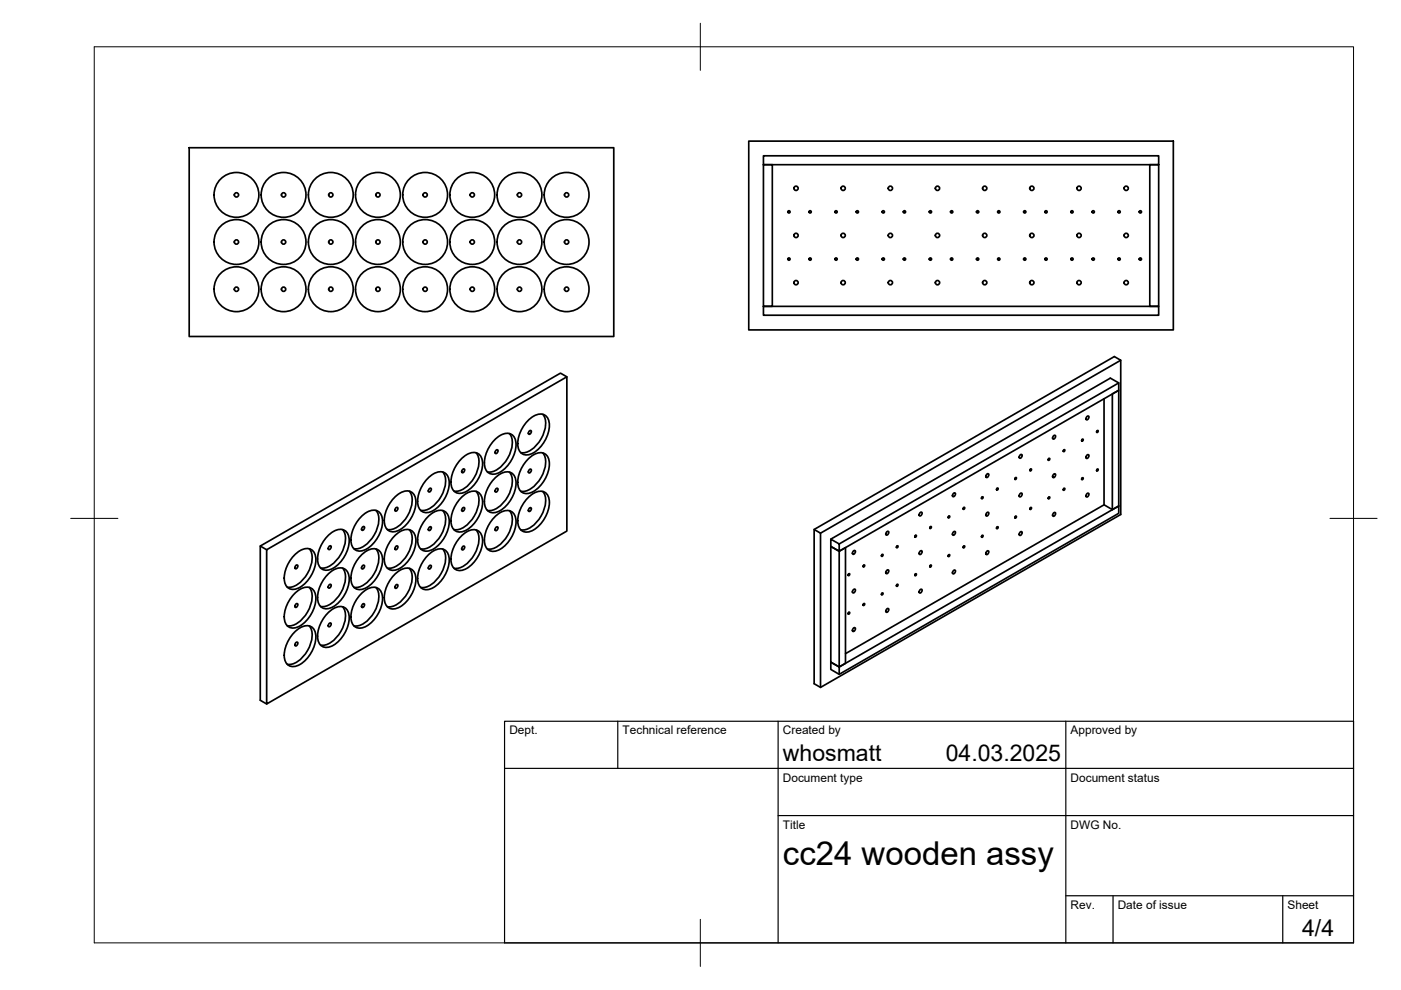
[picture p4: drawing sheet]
<svg xmlns="http://www.w3.org/2000/svg" width="297mm" height="210mm" viewBox="0 0 297 210" stroke-linecap="round" stroke-linejoin="round" font-family="sans-serif">
<!-- layer: Visible -->
<g fill="none" stroke="#000" stroke-width=".36">
<path d="M40.1 31.3h90v40h-90zM158.7 29.9h90.1v40h-90.1zM161.9 34.9h1.8v30.1h-1.8zM161.9 33h83.8v1.9h-83.8zM243.8 34.9h1.9v30.1h-1.9zM120.2 79.9l-1.4-.8-63.6 36.7 1.3 .8M161.9 65h83.8v1.8h-83.8zM237.6 76.4v32.7l-63.6 36.6-1.4-.7v-32.7l63.7-36.7 1.3 .8-63.6 36.6M97.8 97.3a3.1 3.1 0 0 1 3.5-1.1 3.2 3.2 0 0 1 .8 3.6 6.6 6.6 0 0 1-4.4 4.8 1.99 1.99 0 0 1-2.1-2.4 7.4 7.4 0 0 1 2.2-4.9zM98 99.6l.4-.2 .1 .2-.1 .5-.4 .1-.1-.2zM100.9 96a4.7 4.7 0 0 1-.3 5.2 4.7 4.7 0 0 1-4.3 2.9M104.9 93.2a3.1 3.1 0 0 1 3.5-1.1 3.2 3.2 0 0 1 .8 3.6 6.6 6.6 0 0 1-4.5 4.8 1.99 1.99 0 0 1-2-2.4 7.4 7.4 0 0 1 2.2-4.9z"/>
<path d="M105.1 95.5l.3-.2 .2 .3-.2 .4-.3 .2-.2-.3zM108 91.9a4.7 4.7 0 0 1-.4 5.2 4.7 4.7 0 0 1-4.3 2.9M112 89.2a3.1 3.1 0 0 1 3.5-1.2 3.2 3.2 0 0 1 .8 3.7 6.6 6.6 0 0 1-4.5 4.8 1.99 1.99 0 0 1-2-2.4 7.4 7.4 0 0 1 2.2-4.9zM112 97.3a3.1 3.1 0 0 1 3.5-1.1 3.2 3.2 0 0 1 .8 3.7 6.6 6.6 0 0 1-4.5 4.7 1.99 1.99 0 0 1-2-2.4 7.4 7.4 0 0 1 2.2-4.9zM112.2 99.6l.3-.1 .2 .2-.2 .4-.3 .2-.2-.2zM112.2 91.4l.3-.1 .2 .2-.2 .4-.3 .2-.2-.2zM115.1 87.8a4.7 4.7 0 0 1-.4 5.2 4.7 4.7 0 0 1-4.3 3M115.1 96a4.7 4.7 0 0 1-.4 5.2 4.7 4.7 0 0 1-4.3 3M216.2 96.5l.4-.2 .1 .3-.1 .4-.4 .2-.1-.3zM218.5 99.5l-.1 .2M218.5 99.4l.2 .1-.3 .3zM222.4 97.2l-.2 .2"/>
<path d="M222.4 97.2l.2 .1-.3 .3zM223.3 92.5l.4-.2 .1 .2-.1 .4-.4 .2-.1-.2zM225.6 95.4l-.2 .2M225.6 95.4h.2l-.3 .4zM229.5 93.1l-.2 .3M229.5 93.1l.2 .1-.3 .3zM230.4 96.6l.3-.2 .2 .2-.2 .4-.3 .2-.2-.2zM230.4 88.4l.3-.2 .2 .2-.2 .4-.3 .2-.2-.2zM232.6 91.3l-.1 .2M232.6 99.5l-.1 .2M232.7 91.3l.1 .1-.2 .3zM232.7 99.5l.1 .1-.2 .3z"/>
<path d="M234.1 84.5v22.5l1.7 1 1.4-.7v-24.5l-1.4 .7v24.5M237.2 81.2v1.6l-59.3 34.1 1.4-.8v24.5l-1.4 .8-1.8-1v-24.5l1.8 1v24.5l59.3-34.1v1.5l-59.3 34.2-1.8-1.1v-1.5l1.8 1v1.6M55.2 115.8v32.7l1.3 .8M56.5 116.6l63.7-36.7v32.7l-63.7 36.7zM62.4 117.7a3.1 3.1 0 0 1 3.6-1.2 3.2 3.2 0 0 1 .8 3.7 6.6 6.6 0 0 1-4.5 4.8 1.99 1.99 0 0 1-2-2.4 7.4 7.4 0 0 1 2.1-4.9zM62.7 120l.3-.2 .2 .2-.2 .4-.3 .2-.2-.2zM65.6 116.3a4.7 4.7 0 0 1-.4 5.3 4.7 4.7 0 0 1-4.3 2.9M69.5 113.6a3.1 3.1 0 0 1 3.6-1.1 3.2 3.2 0 0 1 .7 3.6 6.6 6.6 0 0 1-4.4 4.8 1.99 1.99 0 0 1-2.1-2.4 7.4 7.4 0 0 1 2.2-4.9zM69.7 115.9l.4-.2 .1 .2-.1 .5-.4 .1-.1-.2zM72.6 112.3a4.7 4.7 0 0 1-.3 5.2 4.7 4.7 0 0 1-4.3 2.9M76.6 117.7a3.1 3.1 0 0 1 3.5-1.1 3.2 3.2 0 0 1 .8 3.6 6.6 6.6 0 0 1-4.5 4.8 1.99 1.99 0 0 1-2-2.4 7.4 7.4 0 0 1 2.2-4.9zM76.6 109.5a3.1 3.1 0 0 1 3.5-1.1 3.2 3.2 0 0 1 .8 3.6 6.6 6.6 0 0 1-4.5 4.8 1.99 1.99 0 0 1-2-2.4 7.4 7.4 0 0 1 2.2-4.9z"/>
<path d="M76.8 111.8l.3-.2 .2 .3-.2 .4-.3 .2-.2-.3zM79.7 116.4a4.7 4.7 0 0 1-.4 5.2 4.7 4.7 0 0 1-4.3 2.9M79.7 108.2a4.7 4.7 0 0 1-.4 5.2 4.7 4.7 0 0 1-4.3 2.9M83.7 113.6a3.1 3.1 0 0 1 3.5-1.1 3.2 3.2 0 0 1 .8 3.6 6.6 6.6 0 0 1-4.5 4.8 1.99 1.99 0 0 1-2-2.4 7.4 7.4 0 0 1 2.2-4.9zM83.7 105.5a3.1 3.1 0 0 1 3.5-1.2 3.2 3.2 0 0 1 .8 3.7 6.6 6.6 0 0 1-4.5 4.8 1.99 1.99 0 0 1-2-2.4 7.4 7.4 0 0 1 2.2-4.9zM83.9 107.7l.3-.1 .2 .2-.2 .4-.3 .2-.2-.2zM83.9 115.9l.3-.2 .2 .3-.2 .4-.3 .2-.2-.3zM86.8 112.3a4.7 4.7 0 0 1-.4 5.2 4.7 4.7 0 0 1-4.3 2.9M86.8 104.1a4.7 4.7 0 0 1-.4 5.2 4.7 4.7 0 0 1-4.3 3M90.7 109.6a3.1 3.1 0 0 1 3.6-1.2 3.2 3.2 0 0 1 .7 3.7 6.6 6.6 0 0 1-4.4 4.8 1.99 1.99 0 0 1-2.1-2.4 7.4 7.4 0 0 1 2.2-4.9zM90.7 101.4a3.1 3.1 0 0 1 3.6-1.2 3.2 3.2 0 0 1 .7 3.7 6.6 6.6 0 0 1-4.4 4.8 1.99 1.99 0 0 1-2.1-2.4 7.4 7.4 0 0 1 2.2-4.9zM90.7 117.7a3.1 3.1 0 0 1 3.6-1.1 3.2 3.2 0 0 1 .7 3.6 6.6 6.6 0 0 1-4.4 4.8 1.99 1.99 0 0 1-2.1-2.4 7.4 7.4 0 0 1 2.2-4.9z"/>
<path d="M91 103.7l.3-.2 .2 .2-.2 .4-.3 .2-.2-.2zM91 111.9l.3-.2 .2 .2-.2 .4-.3 .2-.2-.2zM93.9 108.2a4.7 4.7 0 0 1-.4 5.2 4.7 4.7 0 0 1-4.3 3M93.9 100.1a4.7 4.7 0 0 1-.4 5.2 4.7 4.7 0 0 1-4.3 2.9M93.9 116.4a4.7 4.7 0 0 1-.4 5.2 4.7 4.7 0 0 1-4.3 2.9M97.8 113.7a3.1 3.1 0 0 1 3.5-1.2 3.2 3.2 0 0 1 .8 3.7 6.6 6.6 0 0 1-4.4 4.8 1.99 1.99 0 0 1-2.1-2.4 7.4 7.4 0 0 1 2.2-4.9zM97.8 105.5a3.1 3.1 0 0 1 3.5-1.2 3.2 3.2 0 0 1 .8 3.7 6.6 6.6 0 0 1-4.4 4.8 1.99 1.99 0 0 1-2.1-2.4 7.4 7.4 0 0 1 2.2-4.9zM98 107.8l.4-.2 .1 .2-.1 .4-.4 .2-.1-.2zM98 116l.4-.2 .1 .2-.1 .4-.4 .2-.1-.2zM100.9 112.3a4.7 4.7 0 0 1-.3 5.3 4.7 4.7 0 0 1-4.3 2.9M100.9 104.2a4.7 4.7 0 0 1-.3 5.2 4.7 4.7 0 0 1-4.3 2.9M104.9 109.6a3.1 3.1 0 0 1 3.5-1.1 3.2 3.2 0 0 1 .8 3.6 6.6 6.6 0 0 1-4.5 4.8 1.99 1.99 0 0 1-2-2.4 7.4 7.4 0 0 1 2.2-4.9z"/>
<path d="M104.9 101.4a3.1 3.1 0 0 1 3.5-1.1 3.2 3.2 0 0 1 .8 3.6 6.6 6.6 0 0 1-4.5 4.8 1.99 1.99 0 0 1-2-2.4 7.4 7.4 0 0 1 2.2-4.9zM105.1 103.7l.3-.2 .2 .2-.2 .5-.3 .1-.2-.2zM105.1 111.9l.3-.2 .2 .2-.2 .4-.3 .2-.2-.2zM108 108.3a4.7 4.7 0 0 1-.4 5.2 4.7 4.7 0 0 1-4.3 2.9M108 100.1a4.7 4.7 0 0 1-.4 5.2 4.7 4.7 0 0 1-4.3 2.9M112 105.5a3.1 3.1 0 0 1 3.5-1.1 3.2 3.2 0 0 1 .8 3.6 6.6 6.6 0 0 1-4.5 4.8 1.99 1.99 0 0 1-2-2.4 7.4 7.4 0 0 1 2.2-4.9zM112.2 107.8l.3-.2 .2 .3-.2 .4-.3 .2-.2-.3zM115.1 104.2a4.7 4.7 0 0 1-.4 5.2 4.7 4.7 0 0 1-4.3 2.9M172.6 112.3l1.4 .7v32.7M176.1 114.3l1.8 1v1.6l-1.8-1zM176.1 114.3l59.3-34.1 1.8 1-59.3 34.1M180.9 116.9l.3-.2 .2 .2-.2 .4-.3 .2-.2-.2z"/>
<path d="M183.1 119.8l-.1 .2M183.2 119.8l.1 .1-.3 .3zM187 117.6l-.1 .2M187.1 117.6l.1 .1-.3 .3zM188 112.8l.3-.2 .1 .3-.1 .4-.3 .2-.2-.3zM190.2 115.8l-.1 .2M190.2 115.7l.2 .1-.3 .3zM194.1 113.5l-.1 .2M194.1 113.5l.2 .1-.3 .3zM195 116.9l.4-.2 .1 .3-.1 .4-.4 .2-.1-.3zM195 108.8l.4-.2 .1 .2-.1 .4-.4 .2-.1-.2zM197.3 111.7l-.2 .2"/>
<path d="M197.3 119.9l-.2 .2M197.3 119.8l.2 .1-.3 .3zM197.3 111.7h.2l-.3 .4zM201.2 109.4l-.2 .3M201.2 117.6l-.2 .2M201.2 117.6l.2 .1-.3 .3zM201.2 109.4l.2 .1-.3 .3zM202.1 104.7l.3-.2 .2 .2-.2 .4-.3 .2-.2-.2zM202.1 112.8l.3-.1 .2 .2-.2 .4-.3 .2-.2-.2zM204.3 107.6l-.1 .2M204.3 115.8l-.1 .2M204.4 115.8l.1 .1-.2 .3z"/>
<path d="M204.4 107.6l.1 .1-.2 .3zM208.2 105.4l-.1 .2M208.2 113.5l-.1 .3M208.3 113.5l.1 .1-.3 .3zM208.3 105.3l.1 .1-.3 .4zM209.2 100.6l.3-.2 .2 .3-.2 .4-.3 .2-.2-.3zM209.2 108.8l.3-.2 .2 .2-.2 .4-.3 .2-.2-.2zM209.2 117l.3-.2 .2 .2-.2 .4-.3 .2-.2-.2zM211.4 103.5l-.1 .2M211.4 111.7l-.1 .2M211.5 111.7l.1 .1-.3 .3zM211.5 103.5l.1 .1-.3 .3z"/>
<path d="M215.3 101.3l-.1 .2M215.3 109.5l-.1 .2M215.3 109.4l.2 .1-.3 .4zM215.3 101.3l.2 .1-.3 .3zM216.2 112.9l.4-.2 .1 .2-.1 .4-.4 .2-.1-.2zM216.2 104.7l.4-.2 .1 .3-.1 .4-.4 .2-.1-.3zM218.5 107.6l-.1 .2M218.5 107.6l.2 .1-.3 .3zM222.4 105.4l-.2 .2M222.4 105.4l.2 .1-.3 .3zM223.3 100.6l.4-.2 .1 .3-.1 .4-.4 .2-.1-.3zM223.3 108.8l.4-.2 .1 .3-.1 .4-.4 .2-.1-.3z"/>
<path d="M225.6 103.6l-.2 .2M225.6 103.5l.2 .1-.3 .4zM229.5 101.3l-.2 .2M229.5 101.3l.2 .1-.3 .3zM230.4 104.7l.3-.1 .2 .2-.2 .4-.3 .2-.2-.2zM234.1 107l-54.8 31.6M62.4 134a3.1 3.1 0 0 1 3.6-1.1 3.2 3.2 0 0 1 .8 3.6 6.6 6.6 0 0 1-4.5 4.8 1.99 1.99 0 0 1-2-2.4 7.4 7.4 0 0 1 2.1-4.9zM62.4 125.9a3.1 3.1 0 0 1 3.6-1.2 3.2 3.2 0 0 1 .8 3.7 6.6 6.6 0 0 1-4.5 4.8 1.99 1.99 0 0 1-2-2.4 7.4 7.4 0 0 1 2.1-4.9zM62.7 128.2l.3-.2 .2 .2-.2 .4-.3 .2-.2-.2zM62.7 136.3l.3-.2 .2 .3-.2 .4-.3 .2-.2-.3zM65.6 132.7a4.7 4.7 0 0 1-.4 5.2 4.7 4.7 0 0 1-4.3 2.9M65.6 124.5a4.7 4.7 0 0 1-.4 5.2 4.7 4.7 0 0 1-4.3 3"/>
<path d="M69.5 130a3.1 3.1 0 0 1 3.6-1.2 3.2 3.2 0 0 1 .7 3.7 6.6 6.6 0 0 1-4.4 4.8 1.99 1.99 0 0 1-2.1-2.4 7.4 7.4 0 0 1 2.2-4.9zM69.5 121.8a3.1 3.1 0 0 1 3.6-1.2 3.2 3.2 0 0 1 .7 3.7 6.6 6.6 0 0 1-4.4 4.8 1.99 1.99 0 0 1-2.1-2.4 7.4 7.4 0 0 1 2.2-4.9zM69.7 124.1l.4-.2 .1 .2-.1 .4-.4 .2-.1-.2zM69.7 132.3l.4-.2 .1 .2-.1 .4-.4 .2-.1-.2zM72.6 128.6a4.7 4.7 0 0 1-.3 5.3 4.7 4.7 0 0 1-4.3 2.9M72.6 120.5a4.7 4.7 0 0 1-.3 5.2 4.7 4.7 0 0 1-4.3 2.9M76.6 125.9a3.1 3.1 0 0 1 3.5-1.2 3.2 3.2 0 0 1 .8 3.7 6.6 6.6 0 0 1-4.5 4.8 1.99 1.99 0 0 1-2-2.4 7.4 7.4 0 0 1 2.2-4.9zM76.8 128.2l.3-.2 .2 .2-.2 .4-.3 .2-.2-.2zM76.8 120l.3-.2 .2 .2-.2 .5-.3 .1-.2-.2zM79.7 124.6a4.7 4.7 0 0 1-.4 5.2 4.7 4.7 0 0 1-4.3 2.9M83.7 121.8a3.1 3.1 0 0 1 3.5-1.1 3.2 3.2 0 0 1 .8 3.6 6.6 6.6 0 0 1-4.5 4.8 1.99 1.99 0 0 1-2-2.4 7.4 7.4 0 0 1 2.2-4.9zM83.9 124.1l.3-.2 .2 .3-.2 .4-.3 .2-.2-.3z"/>
<path d="M86.8 120.5a4.7 4.7 0 0 1-.4 5.2 4.7 4.7 0 0 1-4.3 2.9M91 120l.3-.2 .2 .3-.2 .4-.3 .2-.2-.3zM179.9 121.7l-.1 .2M179.9 129.8l-.1 .3M180 129.8l.2 .1-.3 .3zM180 121.6l.2 .1-.3 .3zM180.9 133.3l.3-.2 .2 .2-.2 .4-.3 .2-.2-.2zM180.9 125.1l.3-.2 .2 .2-.2 .4-.3 .2-.2-.2zM183.1 128l-.1 .2M183.2 128l.1 .1-.3 .3zM187 125.8l-.1 .2M187.1 125.7l.1 .1-.3 .3z"/>
<path d="M188 121l.3-.2 .1 .2-.1 .5-.3 .1-.2-.2zM188 129.2l.3-.2 .1 .2-.1 .4-.3 .2-.2-.2zM190.2 123.9l-.1 .2M190.2 123.9l.2 .1-.3 .3zM194.1 121.7l-.1 .2M194.1 121.7l.2 .1-.3 .3zM195 125.1l.4-.2 .1 .2-.1 .5-.4 .1-.1-.2zM202.1 121l.3-.1 .2 .2-.2 .4-.3 .2-.2-.2z"/>
<circle cx="168.8" cy="39.9" r=".46"/>
<circle cx="178.8" cy="39.9" r=".46"/>
<circle cx="188.8" cy="39.9" r=".46"/>
<circle cx="198.8" cy="39.9" r=".46"/>
<circle cx="208.8" cy="39.9" r=".46"/>
<circle cx="218.8" cy="39.9" r=".46"/>
<circle cx="228.8" cy="39.9" r=".46"/>
<circle cx="238.8" cy="39.9" r=".46"/>
<circle cx="50.1" cy="41.3" r=".46"/>
<circle cx="50.1" cy="51.3" r=".46"/>
<circle cx="50.1" cy="51.3" r="4.8"/>
<circle cx="50.1" cy="41.3" r="4.8"/>
<circle cx="60.1" cy="41.3" r=".46"/>
<circle cx="60.1" cy="51.3" r=".46"/>
<circle cx="60.1" cy="41.3" r="4.8"/>
<circle cx="60.1" cy="51.3" r="4.8"/>
<circle cx="70.1" cy="51.3" r=".46"/>
<circle cx="70.1" cy="41.3" r=".46"/>
<circle cx="70.1" cy="51.3" r="4.8"/>
<circle cx="70.1" cy="41.3" r="4.8"/>
<circle cx="80.1" cy="41.3" r=".46"/>
<circle cx="80.1" cy="51.3" r=".46"/>
<circle cx="80.1" cy="41.3" r="4.8"/>
<circle cx="80.1" cy="51.3" r="4.8"/>
<circle cx="90.1" cy="41.3" r=".46"/>
<circle cx="90.1" cy="51.3" r=".46"/>
<circle cx="90.1" cy="51.3" r="4.8"/>
<circle cx="90.1" cy="41.3" r="4.8"/>
<circle cx="100.1" cy="41.3" r=".46"/>
<circle cx="100.1" cy="51.3" r=".46"/>
<circle cx="100.1" cy="41.3" r="4.8"/>
<circle cx="100.1" cy="51.3" r="4.8"/>
<circle cx="110.1" cy="41.3" r=".46"/>
<circle cx="110.1" cy="51.3" r=".46"/>
<circle cx="110.1" cy="41.3" r="4.8"/>
<circle cx="110.1" cy="51.3" r="4.8"/>
<circle cx="120.1" cy="41.3" r=".46"/>
<circle cx="120.1" cy="51.3" r=".46"/>
<circle cx="120.1" cy="41.3" r="4.8"/>
<circle cx="120.1" cy="51.3" r="4.8"/>
<circle cx="167.3" cy="54.9" r=".24"/>
<circle cx="167.3" cy="44.9" r=".24"/>
<circle cx="168.8" cy="49.9" r=".46"/>
<circle cx="168.8" cy="59.9" r=".46"/>
<circle cx="171.8" cy="44.9" r=".24"/>
<circle cx="171.8" cy="54.9" r=".24"/>
<circle cx="177.3" cy="54.9" r=".24"/>
<circle cx="177.3" cy="44.9" r=".24"/>
<circle cx="178.8" cy="59.9" r=".46"/>
<circle cx="178.8" cy="49.9" r=".46"/>
<circle cx="181.8" cy="54.9" r=".24"/>
<circle cx="181.8" cy="44.9" r=".24"/>
<circle cx="187.3" cy="44.9" r=".24"/>
<circle cx="187.3" cy="54.9" r=".24"/>
<circle cx="188.8" cy="59.9" r=".46"/>
<circle cx="188.8" cy="49.9" r=".46"/>
<circle cx="191.8" cy="54.9" r=".24"/>
<circle cx="191.8" cy="44.9" r=".24"/>
<circle cx="197.3" cy="44.9" r=".24"/>
<circle cx="197.3" cy="54.9" r=".24"/>
<circle cx="198.8" cy="59.9" r=".46"/>
<circle cx="198.8" cy="49.9" r=".46"/>
<circle cx="201.8" cy="54.9" r=".24"/>
<circle cx="201.8" cy="44.9" r=".24"/>
<circle cx="207.3" cy="54.9" r=".24"/>
<circle cx="207.3" cy="44.9" r=".24"/>
<circle cx="208.8" cy="59.9" r=".46"/>
<circle cx="208.8" cy="49.9" r=".46"/>
<circle cx="211.8" cy="44.9" r=".24"/>
<circle cx="211.8" cy="54.9" r=".24"/>
<circle cx="217.3" cy="54.9" r=".24"/>
<circle cx="217.3" cy="44.9" r=".24"/>
<circle cx="218.8" cy="59.9" r=".46"/>
<circle cx="218.8" cy="49.9" r=".46"/>
<circle cx="221.8" cy="44.9" r=".24"/>
<circle cx="221.8" cy="54.9" r=".24"/>
<circle cx="227.3" cy="44.9" r=".24"/>
<circle cx="227.3" cy="54.9" r=".24"/>
<circle cx="228.8" cy="59.9" r=".46"/>
<circle cx="228.8" cy="49.9" r=".46"/>
<circle cx="231.8" cy="44.9" r=".24"/>
<circle cx="231.8" cy="54.9" r=".24"/>
<circle cx="237.3" cy="44.9" r=".24"/>
<circle cx="237.3" cy="54.9" r=".24"/>
<circle cx="238.8" cy="59.9" r=".46"/>
<circle cx="238.8" cy="49.9" r=".46"/>
<circle cx="241.8" cy="54.9" r=".24"/>
<circle cx="241.8" cy="44.9" r=".24"/>
<circle cx="50.1" cy="61.3" r=".46"/>
<circle cx="50.1" cy="61.3" r="4.8"/>
<circle cx="60.1" cy="61.3" r=".46"/>
<circle cx="60.1" cy="61.3" r="4.8"/>
<circle cx="70.1" cy="61.3" r=".46"/>
<circle cx="70.1" cy="61.3" r="4.8"/>
<circle cx="80.1" cy="61.3" r=".46"/>
<circle cx="80.1" cy="61.3" r="4.8"/>
<circle cx="90.1" cy="61.3" r=".46"/>
<circle cx="90.1" cy="61.3" r="4.8"/>
<circle cx="100.1" cy="61.3" r=".46"/>
<circle cx="100.1" cy="61.3" r="4.8"/>
<circle cx="110.1" cy="61.3" r=".46"/>
<circle cx="110.1" cy="61.3" r="4.8"/>
<circle cx="120.1" cy="61.3" r=".46"/>
<circle cx="120.1" cy="61.3" r="4.8"/>
</g>
<!-- layer: BORDER -->
<path d="M20 9.9h267v190h-267zM148.5 4.9v10M15 109.9h10M282 109.9h10M148.5 194.9v10" fill="none" stroke="#000" stroke-width=".21"/>
<!-- layer: TITLEBLOCK -->
<path d="M107 152.9h180v47h-180zM131 152.9v10M165 152.9v47M226 152.9v47M107 162.9h180M165 172.9h122M226 189.9h61M236 189.9v10M272 189.9v10" fill="none" stroke="#000" stroke-width=".25"/>
<text font-size="7" x="166" y="183.4">cc24 wooden assy</text>
<g font-size="4.9">
<text x="166" y="161.4">whosmatt</text>
<text x="200.5" y="161.4">04.03.2025</text>
<text x="276.1" y="198.6">4/4</text>
</g>
<g font-size="2.5">
<text x="108" y="155.7">Dept.</text>
<text x="132" y="155.7">Technical reference</text>
<text x="166" y="155.7">Created by</text>
<text x="227" y="155.7">Approved by</text>
<text x="166" y="165.7">Document type</text>
<text x="227" y="165.7">Document status</text>
<text x="166" y="175.7">Title</text>
<text x="227" y="175.7">DWG No.</text>
<text x="227" y="192.7">Rev.</text>
<text x="237" y="192.7">Date of issue</text>
<text x="273" y="192.7">Sheet</text>
</g>
</svg>
